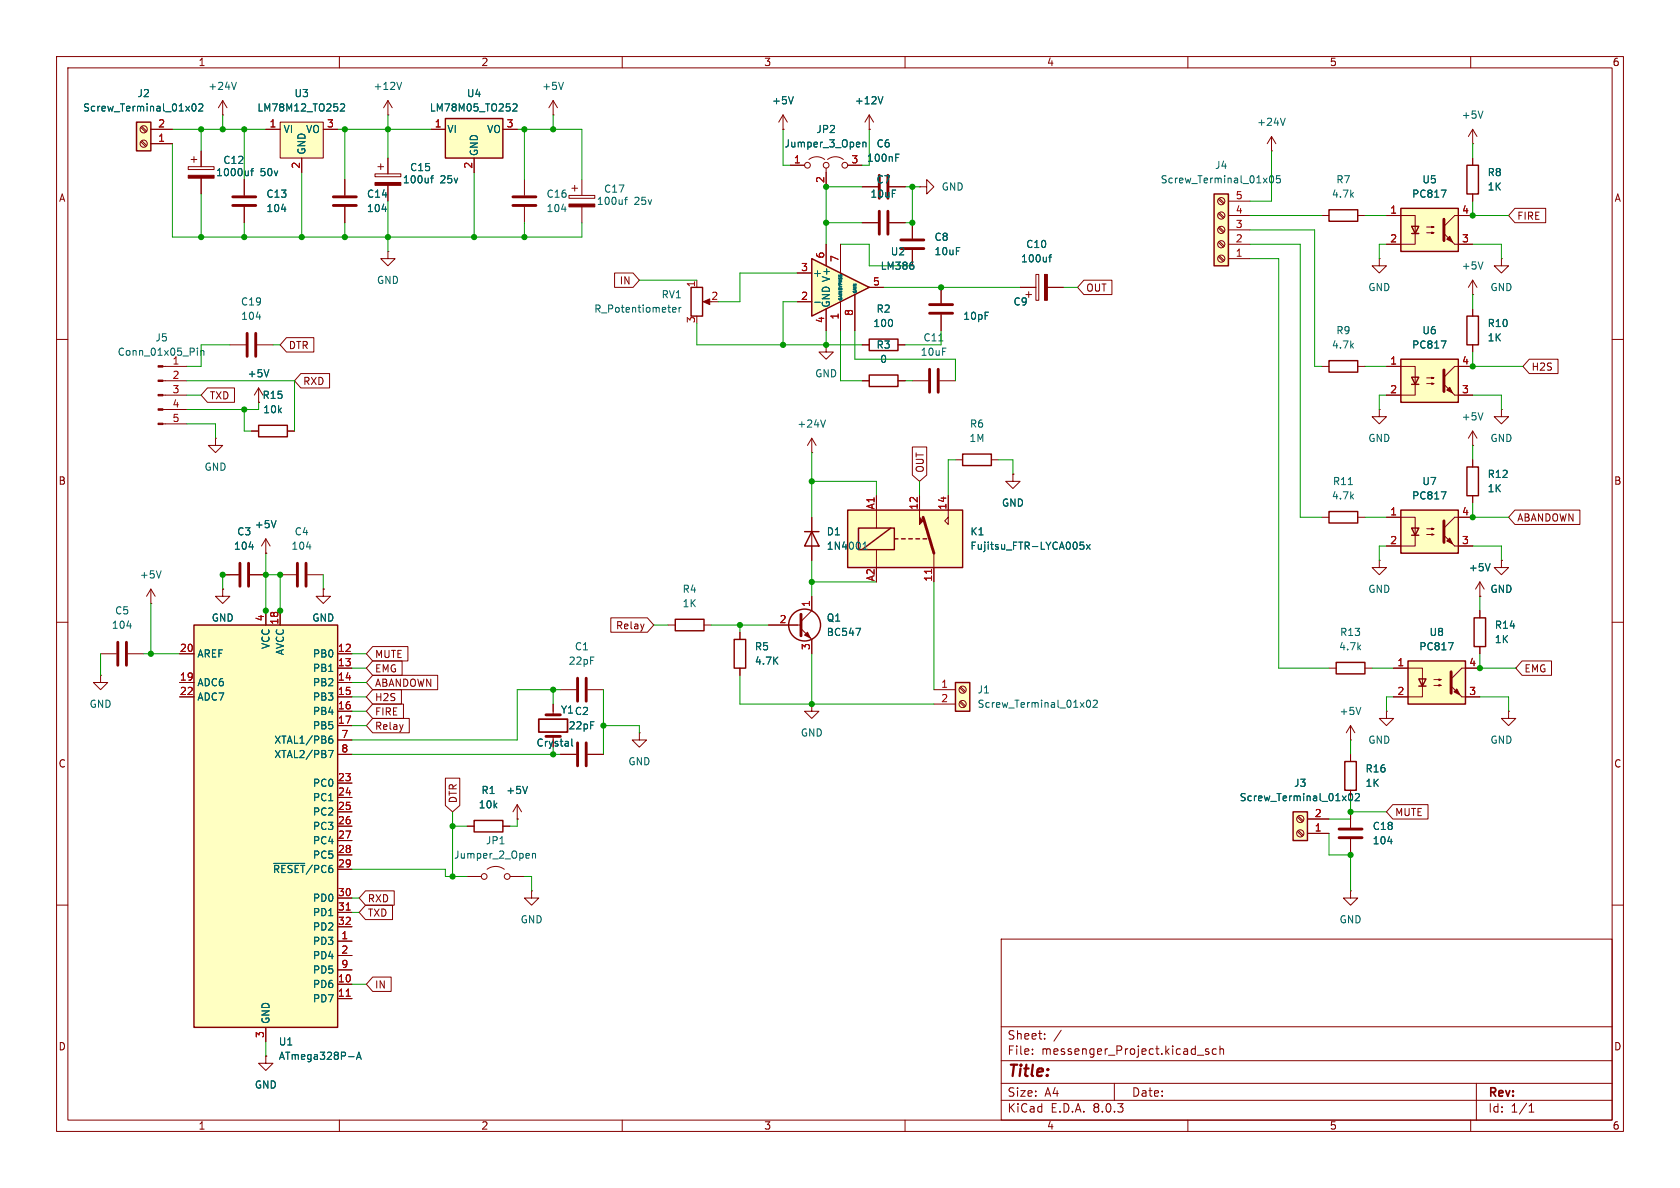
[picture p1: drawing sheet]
<svg xmlns="http://www.w3.org/2000/svg" width="297mm" height="210mm" viewBox="0 0 297 210" stroke-linecap="round" stroke-linejoin="round" font-family="sans-serif">
<g fill="none" stroke="#840000" stroke-width=".18">
<path d="M10 10h277v190h-277zM12 12h273v186h-273zM39.4 17.8l-.8 1.3M39.4 17.8v2.5M39.4 17.8l.7 1.3M60 10v2M97.8 17.8l-.8 1.3M97.8 17.8v2.5M97.8 17.8l.8 1.3M110 10v2M160 10v2M210 10v2"/>
<path d="M260 10v2M39.4 20.3h.1M66.3 30.7h4.6v.5h-4.6zM66.8 29.5h1M67.3 29v1M68.6 27.9v2.8M68.6 32.8v2.8M97.8 20.3h.1M152.4 33h2.8M157.2 33h2.8M233.7 38.1h1.2M240 38.1h1.3"/>
<path d="M10 60h2M68.6 44.5v1.2h1.2l-1.2 1.3-1.3-1.3h1.3M68.6 44.5h.1M285 60h2M44.4 76.2h1.3M45.7 71.1h.1M45.7 68.6l-.7 1.3M45.7 68.6v2.5M45.7 68.6l.8 1.3M50.8 76.2h1.3M152.4 61h1.3M158.7 61h1.3"/>
<path d="M10 110h2M285 110h2M10 160h2M285 160h2M177 166h108v32h-108zM60 198v2M110 198v2M160 198v2M177 194.5h108M177 191.5h108M177 187.5h108M177 181.5h108"/>
<path d="M182.5 186.3v.1M182.5 185.5v.1M184.7 183.6v.1M184.7 182.8v.1M187.6 182.1l-1.3 2M197 191.5v3M210 198v2M211.7 186.5h1.1M213.7 185.5l-.4-.1-.2 .2 .1 .2 .5 .2v.3h-.6M215 185.5l-.4-.1-.3 .3v.4l.2 .2h.5M215.7 185.5l.2-.1 .3 .1 .1 .9M215.7 184.9v1.5"/>
<path d="M260 198v2M261 191.5v6.5M270.3 196.6h.9M270.3 195.5l.4-.4v1.5"/>
</g>
<path d="M41.8 14.5l-.4 1.3M99.6 14.5l-.4 1.3M76.1 31.5h.5M76.6 31.1l-.3 .1v1.1M158.4 27.9h.4M158.4 27.2h.6M47.5 65.3l-.4 1.3" fill="none" stroke="#006464" stroke-width=".18"/>
<path d="M234.9 37.1h5.1v2h-5.1zM153.7 59.9h5v2.1h-5zM45.7 75.2h5.1v2h-5.1z" fill="none" stroke="#840000" stroke-width=".25"/>
<path d="M155.4 31v4.1M157 31v4.1" fill="none" stroke="#840000" stroke-width=".51"/>
<path d="M66.3 32.3h4.6v.5h-4.6z" fill="#840000" stroke="#840000" stroke-width=".18"/>
<path d="M143.5 45.7l10.2 5.1-10.2 5.1z" fill="#ffffc2"/>
<path d="M143.5 45.7l10.2 5.1-10.2 5.1zM170.2 80.3h5.1v2h-5.1z" fill="none" stroke="#840000" stroke-width=".25"/>
<path d="M141 53.3h2.5M141 48.3h2.5M146 43.2v3.8M146 54.6v3.8M148.6 43.2v5.1M148.6 53.3v5.1M151.1 52.1v6.3M153.7 50.8h2.5M40.6 61h2.8M45.5 61h2.8M168.9 81.3h1.3M175.3 81.3h1.2" fill="none" stroke="#840000" stroke-width=".18"/>
<path d="M45.3 56h.8M144 53.4h1M161.5 46.9v.6" fill="none" stroke="#006464" stroke-width=".18"/>
<path d="M43.7 58.9v4.1M45.2 58.9v4.1" fill="none" stroke="#840000" stroke-width=".51"/>
<path d="M78.7 21h10.2v6.9h-10.2z" fill="#ffffc2"/>
<path d="M78.7 21h10.2v6.9h-10.2zM122.2 50.8h2v5.1h-2z" fill="none" stroke="#840000" stroke-width=".25"/>
<g fill="none" stroke="#840000" stroke-width=".18">
<path d="M68.6 17.8l-.8 1.3M68.6 17.8v2.5M68.6 17.8l.7 1.3M68.6 20.3h.1M76.2 22.9h2.5M83.8 27.9v2.6M88.9 22.9h2.5M92.7 31.8v2.7M92.7 36.6v2.8M100.6 34.5h4.6v.6h-4.6zM101.1 33.3h1M101.6 32.8v1"/>
<path d="M102.9 31.8v2.7M102.9 36.6v2.8M138.4 22.9h.1M138.4 20.3l-.7 1.3M138.4 20.3v2.6M138.4 20.3l.8 1.3M139.7 29.2h2.5M143 28.2a2.26 2.26 0 0 1 2.8 0M146 29.7v3.3M146.3 28.2a2.26 2.26 0 0 1 2.8 0M149.9 29.2h2.5M152.4 39.4h2.8"/>
<path d="M153.7 22.9h.1M153.7 20.3l-.8 1.3M153.7 20.3v2.6M153.7 20.3l.7 1.3M157.2 39.4h2.8M123.2 49.5v1.3M124.7 53.3h1M166.4 50.8v2.8M166.4 55.6v2.8M180.3 50.8h2.8M181.4 52.1h1M181.9 51.6v1"/>
<path d="M183.1 48.5h.5v4.6h-.5zM185.2 50.8h2.8M97.8 124.5v1.9M97.8 130.2v.6M99.1 121.9h2.8M99.1 133.4h2.8M103.9 121.9h2.8M103.9 133.4h2.8M113 129.5v1.3h1.3l-1.3 1.3-1.2-1.3h1.2M113 129.5h.1M238.8 157.5v1.3h1.2l-1.2 1.2-1.3-1.2h1.3M238.8 157.5h.1"/>
<path d="M238.8 143.5v2.8M238.8 148.3v2.8"/>
<circle cx="142.7" cy="29.2" r=".51"/>
<circle cx="146.1" cy="29.2" r=".51"/>
<circle cx="149.4" cy="29.2" r=".51"/>
</g>
<g fill="none" stroke="#006464" stroke-width=".18">
<path d="M71 14.5l-.4 1.3M90.7 18.5l.5-.1 .2 .3-.8 .9h.8M140.2 17.1l-.4 1.3M156.1 17.1l-.4 1.3M99.3 37h.8M110.4 35.3h.5M110.9 34.9l-.3 .2v1M152.6 25.1v.9M152.6 25.3l.1-.2 .3 .1 .1 .8M118.9 54.8l.6-.2v-.2l-.4-.1-.2 .2 .1 .6h.5M120.1 54.3v.9M120.4 54.3l-.3 .3"/>
<path d="M185.4 45.5h.5M185.9 45l-.3 .2v1.1M101.1 130.6v1.1l.2 .2M245.3 148.7h.8"/>
</g>
<g fill="#840000" stroke="#840000" stroke-width=".18">
<path d="M184.7 48.5h.5v4.6h-.5z"/>
<path d="M124.3 53.3l1.2-.5v1z"/>
<path d="M100.6 36.1h4.6v.5h-4.6z"/>
</g>
<g fill="none" stroke="#840000" stroke-width=".51">
<path d="M90.7 34.8h4M90.7 36.3h4M155.4 37.3v4.1M157 37.3v4.1M164.3 53.8h4.1M164.3 55.4h4.1M102.1 119.9v4.1M103.6 119.9v4.1M96.5 126.4h2.6M96.5 130.2h2.6M102.1 131.3v4.1M103.6 131.3v4.1"/>
<path d="M236.7 146.6h4.1M236.7 148.1h4.1"/>
</g>
<path d="M95.2 127.1h5.1v2.3h-5.1z" fill="none" stroke="#840000" stroke-width=".3"/>
<path d="M228.6 143.5h2.5v5.1h-2.5z" fill="#ffffc2"/>
<path d="M237.7 134.6h2.1v5.1h-2.1zM228.6 143.5h2.5v5.1h-2.5z" fill="none" stroke="#840000" stroke-width=".25"/>
<g fill="none" stroke="#840000" stroke-width=".18">
<path d="M33.3 29.5h4.5v.5h-4.5zM33.8 28.2h1M34.3 27.7v1M35.6 26.7v2.8M35.6 31.5v2.8M43.2 31.8v2.7M43.2 36.6v2.8M238.8 133.4v1.2M238.8 139.7v1.3M266.7 125.7v1.3h1.3l-1.3 1.3-1.3-1.3h1.3M266.7 125.7h.1M229.4 144.4l.8 .9"/>
<path d="M229.4 147l.8 .8M229.5 144.3l.9 .8M229.5 146.8l.9 .9M231.1 147.3h3.8M231.1 144.8h3.8"/>
<circle cx="229.9" cy="147.3" r=".63"/>
<circle cx="229.9" cy="144.8" r=".63"/>
</g>
<path d="M44.3 30.2h.5M44.8 29.8l-.3 .2v1.1M49.8 37h.7M238.6 140.3h.1a.68 .68 0 0 1 .4 .6 .68 .68 0 0 1-.4 .6 .84 .84 0 0 1-.1-1.2zM239.6 140.4l.5-.1 .2 .3-.8 .9h.8" fill="none" stroke="#006464" stroke-width=".18"/>
<path d="M33.3 31h4.5v.5h-4.5z" fill="#840000" stroke="#840000" stroke-width=".18"/>
<path d="M41.1 34.8h4.1M41.1 36.3h4.1" fill="none" stroke="#840000" stroke-width=".51"/>
<path d="M248.9 116.8h10.2v7.7h-10.2z" fill="#ffffc2"/>
<path d="M248.9 116.8h10.2v7.7h-10.2zM250.8 120h1.3l-.6 1.3zM250.8 121.3h1.3" fill="none" stroke="#840000" stroke-width=".25"/>
<path d="M246.4 118.1h5.1v5.1h-5.1M261.6 118.1h-3.2l-1.9 1.9M238.8 130.8h.1M238.8 128.3l-.8 1.2M238.8 128.3v2.5M238.8 128.3l.7 1.2M245.1 125.7v1.3h1.3l-1.3 1.3-1.3-1.3h1.3M245.1 125.7h.1M253.5 121.2h1.3l-.4 .1v-.3l.4 .2M253.5 120.1h1.3l-.4 .2v-.3l.4 .1M258.4 123.2h3.2" fill="none" stroke="#840000" stroke-width=".18"/>
<g fill="#840000" stroke="#840000" stroke-width=".18">
<path d="M256.5 121.3l1.9 1.9z"/>
<path d="M257 122.3l.6-.5 .5 1z"/>
</g>
<path d="M256.5 118.7v3.9" fill="none" stroke="#840000" stroke-width=".51"/>
<path d="M256.1 113.6h.8l-.5 1.3M240.6 125l-.4 1.3" fill="none" stroke="#006464" stroke-width=".18"/>
<path d="M49.5 21.6h7.6v6.3h-7.6z" fill="#ffffc2"/>
<path d="M47 22.9h2.5M49.5 21.6h7.6v6.3h-7.6zM53.3 27.9v2.6M57.1 22.9h2.6M38.1 77.5v1.2h1.3l-1.3 1.3-1.3-1.3h1.3M38.1 77.5h.1M152.4 67.3h1.3M158.7 67.3h1.3M243.8 99.1v1.2h1.3l-1.3 1.3-1.2-1.3h1.2M243.8 99.1h.1M234.9 118.1h1.3M241.3 118.1h1.3" fill="none" stroke="#840000" stroke-width=".18"/>
<path d="M60.2 18.5l.5-.1 .2 .3-.8 .9h.8" fill="none" stroke="#006464" stroke-width=".18"/>
<path d="M153.7 66.3h5v2h-5zM236.2 117.1h5.1v2h-5.1z" fill="none" stroke="#840000" stroke-width=".25"/>
<path d="M24.1 21.6h2.6v5.1h-2.6z" fill="#ffffc2"/>
<path d="M24.1 21.6h2.6v5.1h-2.6z" fill="none" stroke="#840000" stroke-width=".25"/>
<g fill="none" stroke="#840000" stroke-width=".18">
<path d="M24.9 22.5l.9 .9M24.9 25.1l.9 .8M25.1 22.4l.8 .8M25.1 24.9l.8 .8M26.7 25.4h3.8M26.7 22.9h3.8"/>
<circle cx="25.4" cy="25.4" r=".63"/>
<circle cx="25.4" cy="22.9" r=".63"/>
</g>
<path d="M34.1 18.4h.1a.68 .68 0 0 1 .5 .6 .68 .68 0 0 1-.5 .6 .84 .84 0 0 1-.1-1.2zM35.1 18.5l.5-.1 .3 .3-.8 .9h.8" fill="none" stroke="#006464" stroke-width=".18"/>
<path d="M247.6 90.2h10.2v7.6h-10.2z" fill="#ffffc2"/>
<g fill="none" stroke="#840000" stroke-width=".25">
<path d="M142.2 94h2.6M143.5 94l1.3 2.5h-2.6zM234.9 90.4h5.1v2.1h-5.1zM247.6 90.2h10.2v7.6h-10.2zM249.6 93.3h1.2l-.6 1.3zM249.6 94.6h1.2M259.3 82.6h2.1v5h-2.1zM119.4 109.5h5.1v2h-5.1zM129.8 113h2v5.1h-2zM260.6 109.2h2v5.1h-2zM83.8 145h5.1v2.1h-5.1z"/>
<circle cx="142.2" cy="110.5" r="2.82"/>
</g>
<g fill="none" stroke="#840000" stroke-width=".18">
<path d="M61 31.8v2.7M61 36.6v2.8M243.8 72.4v1.3h1.3l-1.3 1.2-1.2-1.2h1.2M243.8 72.4h.1M260.3 78.7h.1M260.3 76.2v2.5M260.3 76.2l-.7 1.3M260.3 76.2l.8 1.3M265.4 72.4v1.3h1.3l-1.3 1.2-1.2-1.2h1.2M265.4 72.4h.1M47 97.8h.1M47 95.3l-.8 1.2"/>
<path d="M47 95.3v2.5M47 95.3l.8 1.2M143.5 91.4v7.7M233.7 91.4h1.2M240 91.4h1.3M245.1 91.4h5.1v5.1h-5.1M252.2 94.5h1.3l-.4 .1v-.2l.4 .1M252.2 93.5h1.3l-.4 .1v-.3l.4 .2M257.2 96.5h3.1M260.3 91.4h-3.1l-1.9 1.9M260.3 81.3v1.3M260.3 87.6v1.3"/>
<path d="M265.4 99.1v1.2h1.3l-1.3 1.3-1.2-1.3h1.2M265.4 99.1h.1M17.8 119.4v1.3h1.2l-1.2 1.2-1.3-1.2h1.3M17.8 119.4h.1M17.8 115.6h2.8M22.6 115.6h2.8M26.7 106.7h.1M26.7 104.1l-.8 1.3M26.7 104.1v2.6M26.7 104.1l.7 1.3M39.4 104.1v1.3h1.2l-1.2 1.3-1.3-1.3h1.3M39.4 104.1h.1"/>
<path d="M39.4 101.6h2.8M44.2 101.6h2.8M49.5 101.6h2.8M54.4 101.6h2.7M57.1 104.1v1.3h1.3l-1.3 1.3-1.2-1.3h1.2M57.1 104.1h.1M118.1 110.5h1.3M124.5 110.5h1.2M130.8 111.8v1.2M130.8 118.1v1.3M135.9 110.5h5.7M141.6 111.1l1.9 1.9v2.6"/>
<path d="M143.5 105.4v2.6l-1.9 1.9M261.6 105.4h.1M261.6 102.9l-.7 1.2M261.6 102.9v2.5M261.6 108v1.2M261.6 114.3v1.3M261.6 102.9l.8 1.2M143.5 124.5v1.2h1.3l-1.3 1.3-1.3-1.3h1.3M143.5 124.5h.1M82.5 146.1h1.3M82.5 154.9h2.6M86.1 153.7a2.54 2.54 0 0 1 3.1 0"/>
<path d="M88.9 146.1h1.3M90.2 154.9h2.5M91.4 144.8h.1M91.4 142.2l-.7 1.3M91.4 142.2v2.6M91.4 142.2l.8 1.3M94 157.5v1.3h1.2l-1.2 1.2-1.3-1.2h1.3M94 157.5h.1"/>
<circle cx="85.6" cy="154.9" r=".51"/>
<circle cx="89.7" cy="154.9" r=".51"/>
</g>
<g fill="#840000" stroke="#840000" stroke-width=".18">
<path d="M255.3 94.6l1.9 1.9z"/>
<path d="M255.8 95.6l.5-.5 .5 1z"/>
<path d="M142.2 112.3l.5-.5 .6 1z"/>
</g>
<path d="M58.9 34.8h4.1M58.9 36.3h4.1M42.4 99.6v4M43.9 99.6v4M52.6 99.6v4M54.1 99.6v4M255.3 92.1v3.8M20.8 113.5v4.1M22.4 113.5v4.1M141.6 108.6v3.8" fill="none" stroke="#840000" stroke-width=".51"/>
<g fill="none" stroke="#006464" stroke-width=".18">
<path d="M67.5 37h.8M262.2 73l-.5 1.2M44 96.7h.8M48.8 92l-.4 1.3M54.2 96.7h.8M152.6 97.1h.7M152.6 96.2l.3-.4v1.3M238.4 85.7h.7M254.8 86.9h.8l-.5 1.3M263.4 99.6l-.4 1.3M22.4 110.6h.8M28.5 100.9l-.4 1.3"/>
<path d="M151.3 111.1h.8l-.5 1.2M93.3 139l-.5 1.3M94.1 150.9v.8M94.1 151l.2-.1h.3l.1 .8"/>
</g>
<path d="M214.6 34.3h2.6v12.7h-2.6z" fill="#ffffc2"/>
<path d="M214.6 34.3h2.6v12.7h-2.6z" fill="none" stroke="#840000" stroke-width=".25"/>
<g fill="none" stroke="#840000" stroke-width=".18">
<path d="M215.4 35.2l.9 .9M215.4 37.8l.9 .8M215.6 35.1l.8 .8M215.6 37.6l.8 .8M217.2 38.1h3.8M217.2 35.6h3.8M215.4 40.3l.9 .8M215.4 42.8l.9 .9M215.4 45.4l.9 .8M215.6 40.1l.8 .9M215.6 42.7l.8 .8M215.6 45.2l.8 .9"/>
<path d="M217.2 45.7h3.8M217.2 43.2h3.8M217.2 40.6h3.8"/>
<circle cx="215.9" cy="35.6" r=".63"/>
<circle cx="215.9" cy="38.1" r=".63"/>
<circle cx="215.9" cy="40.6" r=".63"/>
<circle cx="215.9" cy="43.2" r=".63"/>
<circle cx="215.9" cy="45.7" r=".63"/>
</g>
<path d="M224.6 31.1h.1a.68 .68 0 0 1 .5 .6 .68 .68 0 0 1-.5 .6 .84 .84 0 0 1-.1-1.2zM226.3 31.1h-.6l-.1 .6 .2-.2 .4 .1 .2 .2-.1 .4-.2 .1-.5-.1" fill="none" stroke="#006464" stroke-width=".18"/>
<path d="M149.9 90.2h20.3v10.1h-20.3z" fill="#ffffc2"/>
<path d="M154.9 87.6v5.7M154.9 97.2v3.1M162.6 87.6v2.6M165.1 97.8v5.1M167.6 87.6v5.1l-.6-.6 .6-.7M47 186.7v1.3h1.3l-1.3 1.2-1.3-1.2h1.3M47 186.7h.1" fill="none" stroke="#840000" stroke-width=".18"/>
<path d="M149.9 90.2h20.3v10.1h-20.3zM151.8 93.3h6.3v3.9h-6.3zM157.5 93.3l-5.1 3.9M158.1 95.3h.6M159.4 95.3h.6M160.7 95.3h.6M161.9 95.3h.7M163.2 95.3h.6" fill="none" stroke="#840000" stroke-width=".25"/>
<path d="M163.2 91.4l1.9 6.4" fill="none" stroke="#840000" stroke-width=".51"/>
<path d="M162.6 90.2v1.2l.6 .7-.6 .6z" fill="#840000" stroke="#840000" stroke-width=".18"/>
<path d="M164.7 100.6v.8" fill="none" stroke="#a90000" stroke-width=".18"/>
<path d="M191.6 95.8h-.6l-.1 .6 .2-.1 .4 .1 .1 .2v.4l-.2 .1-.5-.1M192.1 96.3l.6 .8M192.7 96.3l-.6 .8" fill="none" stroke="#006464" stroke-width=".18"/>
<path d="M34.3 110.5h25.4v71.1h-25.4z" fill="#ffffc2"/>
<path d="M34.3 110.5h25.4v71.1h-25.4z" fill="none" stroke="#840000" stroke-width=".25"/>
<g fill="none" stroke="#840000" stroke-width=".18">
<path d="M179.1 83.8v1.3h1.2l-1.2 1.3-1.3-1.3h1.3M179.1 83.8h.1M31.7 115.6h2.6M47 108v2.5M49.5 108v2.5M59.7 115.6h2.5M59.7 118.1h2.5M31.7 120.7h2.6M31.7 123.2h2.6M59.7 120.7h2.5M59.7 123.2h2.5M59.7 125.7h2.5"/>
<path d="M59.7 128.3h2.5M59.7 138.4h2.5M59.7 130.8h2.5M59.7 133.4h2.5M59.7 141h2.5M59.7 143.5h2.5M59.7 146.1h2.5M59.7 148.6h2.5M59.7 151.1h2.5M59.7 153.7h2.5M59.7 158.8h2.5M59.7 166.4h2.5"/>
<path d="M59.7 174h2.5M59.7 176.5h2.5M59.7 168.9h2.5M59.7 161.3h2.5M59.7 163.8h2.5M59.7 171.5h2.5M47 181.6v2.6"/>
</g>
<path d="M61.2 176.1h.7M61.2 160.9h.7" fill="none" stroke="#a90000" stroke-width=".18"/>
<path d="M58.1 132.7h.8l-.5 1.2M58.2 130.7l.4-.1 .2 .2-.1 .5-.3 .1-.2-.1M58.7 130.1l-.3 .1-.2 .2M48.4 152.6h5.5M61.6 186.8h1M63 187.3l.4-1.3 .5 1.3M63.1 186.9h.6" fill="none" stroke="#006464" stroke-width=".18"/>
<path d="M168.9 120.7h2.5v5h-2.5z" fill="#ffffc2"/>
<path d="M168.9 120.7h2.5v5h-2.5z" fill="none" stroke="#840000" stroke-width=".25"/>
<g fill="none" stroke="#840000" stroke-width=".18">
<path d="M165.1 121.9h3.8M165.1 124.5h3.8M169.6 124.1l.9 .9M169.6 121.6l.9 .8M169.8 124l.9 .8M169.8 121.4l.9 .9"/>
<circle cx="170.2" cy="124.5" r=".63"/>
<circle cx="170.2" cy="121.9" r=".63"/>
</g>
<path d="M192.2 123.9l.2-.1a.68 .68 0 0 1 .4 .6 .68 .68 0 0 1-.4 .6l-.2-.1-.1-.3zM193.3 123.9l.5-.1 .2 .3-.8 .9h.8" fill="none" stroke="#006464" stroke-width=".18"/>
<path d="M247.6 36.8h10.2v7.7h-10.2z" fill="#ffffc2"/>
<path d="M247.6 36.8h10.2v7.7h-10.2zM259.3 29.2h2.1v5.1h-2.1zM249.6 40h1.2l-.6 1.3zM249.6 41.3h1.2M259.3 55.9h2.1v5.1h-2.1zM234.9 63.8h5.1v2h-5.1z" fill="none" stroke="#840000" stroke-width=".25"/>
<g fill="none" stroke="#840000" stroke-width=".18">
<path d="M161.3 39.4v2.8M162.6 33h1.2v-1.2l1.3 1.2-1.3 1.3v-1.3M162.6 33h.1M245.1 38.1h5.1v5.1h-5.1M260.3 25.4h.1M260.3 38.1h-3.1l-1.9 1.9M260.3 22.9l-.7 1.2M260.3 22.9v2.5M260.3 27.9v1.3M260.3 34.3v1.3M260.3 22.9l.8 1.2M161.3 44.2v2.8"/>
<path d="M243.8 45.7v1.3h1.3l-1.3 1.3-1.2-1.3h1.2M243.8 45.7h.1M252.2 41.1h1.3l-.4 .2v-.3l.4 .1M252.2 40.1h1.3l-.4 .2v-.3l.4 .1M257.2 43.2h3.1M260.3 52.1h.1M260.3 49.5v2.6M260.3 54.6v1.3M260.3 49.5l-.7 1.3M260.3 49.5l.8 1.3M265.4 45.7v1.3h1.3l-1.3 1.3-1.2-1.3h1.2M265.4 45.7h.1"/>
<path d="M28.8 64.8h4.2M28.8 74.9h4.2M28.8 72.4h4.2M28.8 69.9h4.2M28.8 67.3h4.2M143.5 77.5l-.8 1.2M143.5 77.5v2.5M143.5 77.5l.8 1.2M146 61v1.2h1.3l-1.3 1.3-1.2-1.3h1.2M146 61h.1M233.7 64.8h1.2M240 64.8h1.3"/>
<path d="M260.3 61v1.2M143.5 80h.1"/>
</g>
<g fill="#840000" stroke="#840000" stroke-width=".18">
<path d="M255.3 41.3l1.9 1.9z"/>
<path d="M255.8 42.3l.5-.5 .5 1z"/>
<path d="M27.9 74.8h.9v.3h-.9z"/>
<path d="M27.9 72.3h.9v.2h-.9z"/>
<path d="M27.9 69.7h.9v.3h-.9z"/>
<path d="M27.9 67.2h.9v.2h-.9z"/>
<path d="M27.9 64.6h.9v.3h-.9z"/>
</g>
<path d="M255.3 38.7v3.8M159.3 42.4h4M159.3 43.9h4" fill="none" stroke="#840000" stroke-width=".51"/>
<path d="M262.2 19.6l-.5 1.3M254.8 33.6h.8l-.5 1.3M262.2 46.3l-.5 1.3M34.9 61.5v.2M34.9 62v.8M35.5 62v.8M35.5 62.1l.2-.1h.3v.8M145.9 74.2l-.4 1.3" fill="none" stroke="#006464" stroke-width=".18"/>
<path d="M247.6 63.5h10.2v7.6h-10.2z" fill="#ffffc2"/>
<path d="M247.6 63.5h10.2v7.6h-10.2zM249.6 66.7h1.2l-.6 1.2zM249.6 67.9h1.2" fill="none" stroke="#840000" stroke-width=".25"/>
<g fill="none" stroke="#840000" stroke-width=".18">
<path d="M26.7 22.9h3.8M26.7 25.4h3.8M35.6 26.7v2.8M35.6 31.5v2.8M43.2 31.8v2.7M43.2 36.6v2.8M47 22.9h2.5M53.3 27.9v2.6M57.1 22.9h2.6M61 31.8v2.7M61 36.6v2.8M68.6 27.9v2.8"/>
<path d="M68.6 32.8v2.8M76.2 22.9h2.5M83.8 27.9v2.6M88.9 22.9h2.5M138.4 22.9h.1M139.7 29.2h2.5M146 30.5v2.5M149.9 29.2h2.5M152.4 33h2.8M152.4 39.4h2.8M153.7 22.9h.1M157.2 33h2.8"/>
<path d="M157.2 39.4h2.8M161.3 39.4v2.8M224.8 26.7h.1M224.8 24.1l-.8 1.3M224.8 24.1v2.6M224.8 24.1l.8 1.3M245.1 38.1h2.5M257.8 38.1h2.5M260.3 27.9v1.3M260.3 34.3v1.3M267.8 36.8h5.5v2.6h-5.5l-1.1-1.3zM50.6 59.7h4.9v2.5h-4.9l-1.1-1.2z"/>
<path d="M108.6 48.3h3.3l1.1 1.2-1.1 1.3h-3.3zM141 53.3h2.5M141 48.3h2.5M146 43.2v3.8M146 54.6v3.8M148.6 43.2v5.1M148.6 53.3v5.1M151.1 52.1v6.3M153.7 50.8h2.5M161.3 44.2v2.8M166.4 50.8v2.8M166.4 55.6v2.8"/>
<path d="M180.3 50.8h2.8M185.2 50.8h2.8M191.6 49.5h5v2.6h-5l-1.1-1.3zM245.1 43.2h2.5M257.8 43.2h2.5M260.3 54.6v1.3M36.7 68.6h4.8v2.5h-4.8l-1.1-1.2zM44.4 76.2h1.3M45.7 71.1h.1M50.8 76.2h1.3M53.2 66h5.1v2.6h-5.1l-1.1-1.3zM152.4 67.3h1.3"/>
<path d="M152.4 61h1.3M158.7 67.3h1.3M158.7 61h1.3M161.3 79h2.5v5l-1.2 1.1-1.3-1.1zM161.3 67.3h2.8M166.1 67.3h2.8M245.1 64.8h5.1v5.1h-5.1M252.2 67.8h1.3l-.4 .1v-.2l.4 .1M252.2 66.8h1.3l-.4 .1v-.2l.4 .1M257.2 69.9h3.1M260.3 64.8h-3.1l-1.9 1.9M260.3 61v1.2"/>
<path d="M270.4 63.5h5v2.5h-5l-1.2-1.2zM47 97.8h.1M143.5 91.4v2.6M143.5 96.5v2.6M154.9 87.6v2.6M162.6 87.6v2.6M167.6 87.6v2.6M179.1 83.8h.1M245.1 91.4h2.5M245.1 96.5h2.5M257.8 91.4h2.5M257.8 96.5h2.5"/>
<path d="M260.3 81.3v1.3M260.3 87.6v1.3M265.4 99.1h.1M267.8 90.2h11.5v2.5h-11.5l-1.1-1.3zM31.7 115.6h2.6M39.4 104.1h.1M39.4 101.6h2.8M44.2 101.6h2.8M47 108v2.5M49.5 108v2.5M57.1 104.1h.1M59.7 115.6h2.5"/>
<path d="M59.7 118.1h2.5M65.9 114.3h6.2v2.5h-6.2l-1.1-1.2zM65.9 116.8h5.2v2.6h-5.2l-1.1-1.3zM65.9 119.4h11.5v2.5h-11.5l-1.1-1.2zM108 109.2h6.5l1.1 1.3-1.1 1.3h-6.5zM130.8 111.8v1.2M130.8 118.1v1.3M135.9 110.5h5.1M143.5 105.4v2.6M143.5 113v2.6M165.1 100.3v2.6M246.4 118.1h2.5"/>
<path d="M259.1 118.1h2.5M261.6 105.4h.1M261.6 108v1.2M261.6 114.3v1.3M269.1 116.8h5.2v2.6h-5.2l-1.1-1.3zM31.7 120.7h2.6M31.7 123.2h2.6M59.7 120.7h2.5M59.7 123.2h2.5M59.7 125.7h2.5M59.7 128.3h2.5M59.7 138.4h2.5"/>
<path d="M59.7 130.8h2.5M59.7 133.4h2.5M65.9 121.9h5.1v2.6h-5.1l-1.1-1.3zM65.9 127h6.5v2.5h-6.5l-1.1-1.2zM65.9 124.5h5.4v2.5h-5.4l-1.1-1.3zM78.7 137.6h2.6v4.8l-1.3 1.1-1.3-1.1zM97.8 124.5v1.2M99.1 133.4h2.8M103.9 133.4h2.8M238.8 133.4v1.2M238.8 139.7v1.3M246.4 123.2h2.5"/>
<path d="M259.1 123.2h2.5M59.7 141h2.5M59.7 143.5h2.5M59.7 146.1h2.5M59.7 148.6h2.5M59.7 151.1h2.5M59.7 153.7h2.5M59.7 158.8h2.5M64.6 157.5h5.1v2.5h-5.1l-1.1-1.2zM82.5 146.1h1.3M88.9 146.1h1.3M91.4 144.8h.1"/>
<path d="M231.1 147.3h3.8M231.1 144.8h3.8M238.8 143.5v2.8M238.8 148.3v2.8M246.2 142.2h6.3v2.6h-6.3l-1.1-1.3zM59.7 166.4h2.5M59.7 174h2.5M59.7 176.5h2.5M59.7 168.9h2.5M59.7 161.3h2.5M59.7 163.8h2.5M59.7 171.5h2.5"/>
<path d="M64.6 160h4.8v2.6h-4.8l-1.1-1.3zM65.9 172.7h3.3v2.6h-3.3l-1.1-1.3zM47 186.7h.1M47 181.6v2.6"/>
</g>
<g fill="#840000" stroke="#840000" stroke-width=".18">
<path d="M255.3 67.9l1.9 2z"/>
<path d="M255.8 69l.5-.5 .5 1z"/>
</g>
<path d="M164.3 65.3v4M165.9 65.3v4M255.3 65.4v3.8" fill="none" stroke="#840000" stroke-width=".51"/>
<g fill="none" stroke="#006464" stroke-width=".18">
<path d="M34.1 18.4h.1a.68 .68 0 0 1 .5 .6 .68 .68 0 0 1-.5 .6 .84 .84 0 0 1-.1-1.2zM35.1 18.5l.5-.1 .3 .3-.8 .9h.8M60.2 18.5l.5-.1 .2 .3-.8 .9h.8M90.7 18.5l.5-.1 .2 .3-.8 .9h.8M140.2 17.1l-.4 1.3M156.1 17.1l-.4 1.3M44.3 30.2h.5M44.8 29.8l-.3 .2v1.1M49.8 37h.7M67.5 37h.8M76.1 31.5h.5M76.6 31.1l-.3 .1v1.1"/>
<path d="M152.6 25.1v.9M152.6 25.3l.1-.2 .3 .1 .1 .8M158.4 27.9h.4M158.4 27.2h.6M227.2 20.9l-.4 1.3M254.8 33.6h.8l-.5 1.3M144 53.4h1M161.5 46.9v.6M185.4 45.5h.5M185.9 45l-.3 .2v1.1M47.5 65.3l-.4 1.3M166 60.3h.7"/>
<path d="M254.8 60.3h.8l-.5 1.2M44 96.7h.8M48.8 92l-.4 1.3M152.6 97.1h.7M152.6 96.2l.3-.4v1.3M191.6 95.8h-.6l-.1 .6 .2-.1 .4 .1 .1 .2v.4l-.2 .1-.5-.1M192.1 96.3l.6 .8M192.7 96.3l-.6 .8M254.8 86.9h.8l-.5 1.3M263.4 99.6l-.4 1.3M151.3 111.1h.8l-.5 1.2M256.1 113.6h.8l-.5 1.3"/>
<path d="M58.1 132.7h.8l-.5 1.2M58.2 130.7l.4-.1 .2 .2-.1 .5-.3 .1-.2-.1M58.7 130.1l-.3 .1-.2 .2M93.3 139l-.5 1.3M101.1 130.6v1.1l.2 .2M48.4 152.6h5.5M238.6 140.3h.1a.68 .68 0 0 1 .4 .6 .68 .68 0 0 1-.4 .6 .84 .84 0 0 1-.1-1.2zM239.6 140.4l.5-.1 .2 .3-.8 .9h.8M245.3 148.7h.8M61.6 186.8h1M63 187.3l.4-1.3 .5 1.3M63.1 186.9h.6"/>
</g>
<g fill="none" stroke="#009600" stroke-width=".18">
<path d="M30.5 25.4v16.5h72.4v-2.5M30.5 22.9h16.5M35.6 22.9v3.8M35.6 34.3v7.6M39.4 20.3v2.6M43.2 22.9v8.9M43.2 39.4v2.5M53.3 30.5v11.4M59.7 22.9h16.5M61 22.9v8.9M61 39.4v2.5M68.6 20.3v7.6"/>
<path d="M68.6 35.6v8.9M83.8 30.5v11.4M91.4 22.9h11.5v8.9M92.7 22.9v8.9M92.7 39.4v2.5M97.8 20.3v2.6M138.4 22.9v6.3h1.3M146 39.4h6.4M152.4 33h-6.4v10.2M153.7 22.9v6.3h-1.3M160 33h2.6M161.3 33v6.4h-1.3"/>
<path d="M221 38.1h12.7M224.8 26.7v8.9h-3.8M241.3 38.1h3.8M260.3 25.4v2.5M260.3 35.6v2.5h6.4M113 49.5h10.2M123.2 57.2v3.8h29.2M141 48.3h-10.2v5h-3.8M141 53.3h-2.6v7.7M146 58.4v2.6M148.6 58.4v8.9h3.8M148.6 43.2h5.1v3.8h7.6"/>
<path d="M151.1 58.4v5.1h17.8v3.8M156.2 50.8h24.1M166.4 58.4v2.6h-6.4M188 50.8h2.5M221 40.6h11.4v24.2h1.3M221 45.7h5.1v72.4h8.8M221 43.2h8.9v48.2h3.8M245.1 43.2h-1.3v2.5M260.3 52.1v2.5M260.3 43.2h5.1v2.5M33 74.9h5.1v2.6M33 69.9h2.6"/>
<path d="M33 67.3h19.1v8.9M40.6 61h-5v3.8h-2.6M43.2 72.4v3.8h1.2M45.7 71.1v1.3h-12.7M48.3 61h1.2M160 67.3h1.3M241.3 64.8h3.8M245.1 69.9h-1.3v2.5M260.3 69.9h5.1v2.5M260.3 62.2v2.6h8.9M260.3 78.7v2.6M47 97.8v12.7"/>
<path d="M143.5 80v11.4M143.5 99.1v6.3M143.5 85.1h11.4v2.5M162.6 85.1v2.5M168.9 81.3h-1.3v6.3M176.5 81.3h2.6v2.5M241.3 91.4h3.8M245.1 96.5h-1.3v2.6M260.3 88.9v2.5h6.4M260.3 96.5h5.1v2.6M17.8 115.6v3.8M25.4 115.6h6.3"/>
<path d="M26.7 106.7v8.9M40.6 101.6h-1.2v2.5M47 101.6h2.5v8.9M57.1 101.6v2.5M62.2 115.6h2.6M62.2 118.1h2.6M115.6 110.5h2.5M125.7 110.5h10.2M130.8 110.5v1.3M130.8 119.4v5.1h34.3M143.5 115.6v8.9M143.5 102.9h11.4"/>
<path d="M165.1 102.9v19M242.6 118.1h3.8M261.6 115.6v2.5h6.4M261.6 105.4v2.6M62.2 133.4h36.9M62.2 120.7h2.6M62.2 125.7h2.6M62.2 128.3h2.6M62.2 123.2h2.6M97.8 121.9v2.6M97.8 132.1v1.3M99.1 121.9h-7.7v8.9h-29.2"/>
<path d="M106.7 121.9v11.5M106.7 128.3h6.3v1.2M238.8 130.8v2.6M246.4 123.2h-1.3v2.5M261.6 123.2h5.1v2.5M62.2 153.7h16.5v1.2h3.8M62.2 158.8h1.3M80 146.1h2.5M80 143.5v11.4M91.4 144.8v1.3h-1.2M92.7 154.9h1.3v2.6M234.9 147.3v3.8h3.9v6.4"/>
<path d="M238.8 141v3.8h-3.9M238.8 143.5h6.3M62.2 161.3h1.3M62.2 174h2.6M47 184.2v2.5"/>
</g>
<path d="M164.7 100.6v.8M61.2 176.1h.7M61.2 160.9h.7" fill="none" stroke="#a90000" stroke-width=".18"/>
<g fill="#009600" stroke="#009600" stroke-width=".18">
<circle cx="97.8" cy="22.9" r=".46"/>
<circle cx="68.6" cy="41.9" r=".46"/>
<circle cx="83.8" cy="41.9" r=".46"/>
<circle cx="92.7" cy="22.9" r=".46"/>
<circle cx="92.7" cy="41.9" r=".46"/>
<circle cx="68.6" cy="22.9" r=".46"/>
<circle cx="35.6" cy="41.9" r=".46"/>
<circle cx="43.2" cy="22.9" r=".46"/>
<circle cx="61" cy="22.9" r=".46"/>
<circle cx="35.6" cy="22.9" r=".46"/>
<circle cx="39.4" cy="22.9" r=".46"/>
<circle cx="61" cy="41.9" r=".46"/>
<circle cx="49.5" cy="108" r=".46"/>
<circle cx="47" cy="101.6" r=".46"/>
<circle cx="39.4" cy="101.6" r=".46"/>
<circle cx="47" cy="108" r=".46"/>
<circle cx="49.5" cy="101.6" r=".46"/>
<circle cx="26.7" cy="115.6" r=".46"/>
<circle cx="53.3" cy="41.9" r=".46"/>
<circle cx="43.2" cy="41.9" r=".46"/>
<circle cx="43.2" cy="72.4" r=".46"/>
<circle cx="97.8" cy="121.9" r=".46"/>
<circle cx="97.8" cy="133.4" r=".46"/>
<circle cx="80" cy="146.1" r=".46"/>
<circle cx="80" cy="154.9" r=".46"/>
<circle cx="161.3" cy="39.4" r=".46"/>
<circle cx="146" cy="61" r=".46"/>
<circle cx="161.3" cy="33" r=".46"/>
<circle cx="166.4" cy="50.8" r=".46"/>
<circle cx="138.4" cy="61" r=".46"/>
<circle cx="146" cy="39.4" r=".46"/>
<circle cx="146" cy="33" r=".46"/>
<circle cx="238.8" cy="151.1" r=".46"/>
<circle cx="238.8" cy="143.5" r=".46"/>
<circle cx="261.6" cy="118.1" r=".46"/>
<circle cx="260.3" cy="91.4" r=".46"/>
<circle cx="106.7" cy="128.3" r=".46"/>
<circle cx="143.5" cy="102.9" r=".46"/>
<circle cx="143.5" cy="85.1" r=".46"/>
<circle cx="130.8" cy="110.5" r=".46"/>
<circle cx="143.5" cy="124.5" r=".46"/>
<circle cx="260.3" cy="64.8" r=".46"/>
<circle cx="260.3" cy="38.1" r=".46"/>
</g>
<text font-size="2.8" fill="#840000" x="178" y="190.9">Title:</text>
<g font-size="2.1" fill="#840000">
<text x="178" y="184">Sheet:</text>
<text x="178" y="186.7">File:</text>
<text x="184.1" y="186.7">messenger_Project.kicad_sch</text>
<text x="178" y="196.9">KiCad</text>
<text x="178" y="194.1">Size:</text>
<text x="184.7" y="194.1">A4</text>
<text x="185.7" y="196.9">E.D.A.</text>
<text x="193.3" y="196.9">8.0.3</text>
<text x="200" y="194.1">Date:</text>
<text x="263" y="194.3">Rev:</text>
<text x="263" y="196.9">Id:</text>
<text x="267.1" y="196.9">1/1</text>
</g>
<g font-size="1.8" fill="#840000">
<text x="35" y="11.9">1</text>
<text x="85" y="11.9">2</text>
<text x="135" y="11.9">3</text>
<text x="185" y="11.9">4</text>
<text x="235" y="11.9">5</text>
<text x="285" y="11.9">6</text>
<text x="10.3" y="35.9">A</text>
<text x="285.3" y="35.9">A</text>
<text x="268.1" y="39.1">FIRE</text>
<text x="109.5" y="50.5">IN</text>
<text x="191.9" y="51.8">OUT</text>
<text x="51" y="61.9">DTR</text>
<text x="270.7" y="65.7">H2S</text>
<text x="37" y="70.8">TXD</text>
<text x="53.5" y="68.3">RXD</text>
<text x="163.5" y="83.7" transform="rotate(-90 163.5 83.7)">OUT</text>
<text x="10.3" y="85.9">B</text>
<text x="285.3" y="85.9">B</text>
<text x="268.1" y="92.4">ABANDOWN</text>
<text x="108.8" y="111.4">Relay</text>
<text x="66.2" y="116.5">MUTE</text>
<text x="66.2" y="119.1">EMG</text>
<text x="269.4" y="119.1">EMG</text>
<text x="66.2" y="124.1">H2S</text>
<text x="66.2" y="121.6">ABANDOWN</text>
<text x="66.2" y="129.2">Relay</text>
<text x="66.2" y="126.7">FIRE</text>
<text x="10.3" y="135.9">C</text>
<text x="94.8" y="132.2">Crystal</text>
<text x="285.3" y="135.9">C</text>
<text x="81" y="142.1" transform="rotate(-90 81 142.1)">DTR</text>
<text x="246.5" y="144.5">MUTE</text>
<text x="64.9" y="159.7">RXD</text>
<text x="64.9" y="162.2">TXD</text>
<text x="66.2" y="174.9">IN</text>
<text x="10.3" y="185.9">D</text>
<text x="285.3" y="185.9">D</text>
<text x="35" y="199.9">1</text>
<text x="85" y="199.9">2</text>
<text x="135" y="199.9">3</text>
<text x="185" y="199.9">4</text>
<text x="235" y="199.9">5</text>
<text x="285" y="199.9">6</text>
</g>
<g font-size="1.8" fill="#006464">
<text x="24.2" y="17.4">J2</text>
<text x="36.7" y="16.1">+24V</text>
<text x="52" y="17.4">U3</text>
<text x="65.9" y="16.1">+12V</text>
<text x="82.4" y="17.4">U4</text>
<text x="95.8" y="16.1">+5V</text>
<text x="14.6" y="19.9">Screw_Terminal_01x02</text>
<text x="45.4" y="19.9">LM78M12_TO252</text>
<text x="50" y="23.7">VI</text>
<text x="54" y="23.7">VO</text>
<text x="75.9" y="19.9">LM78M05_TO252</text>
<text x="79" y="23.7">VI</text>
<text x="86" y="23.7">VO</text>
<text x="136.4" y="18.6">+5V</text>
<text x="144.2" y="23.7">JP2</text>
<text x="151" y="18.6">+12V</text>
<text x="222.1" y="22.5">+24V</text>
<text x="258.3" y="21.2">+5V</text>
<text x="39.4" y="29.2">C12</text>
<text x="54.2" y="27.4" transform="rotate(-90 54.2 27.4)">GND</text>
<text x="84.7" y="27.7" transform="rotate(-90 84.7 27.7)">GND</text>
<text x="138.6" y="26.3">Jumper_3_Open</text>
<text x="153.2" y="28.8">100nF</text>
<text x="154.9" y="26.3">C6</text>
<text x="38.1" y="31.3">1000uf</text>
<text x="46" y="31.3">50v</text>
<text x="47" y="35.2">C13</text>
<text x="64.8" y="35.2">C14</text>
<text x="71.1" y="32.6">100uf</text>
<text x="72.4" y="30.5">C15</text>
<text x="77.8" y="32.6">25v</text>
<text x="96.5" y="35.2">C16</text>
<text x="106.7" y="34.3">C17</text>
<text x="153.8" y="35.2">10uF</text>
<text x="154.9" y="32.6">C7</text>
<text x="166.4" y="33.9">GND</text>
<text x="205.1" y="32.6">Screw_Terminal_01x05</text>
<text x="214.7" y="30.1">J4</text>
<text x="235.4" y="35.2">4.7k</text>
<text x="236.1" y="32.6">R7</text>
<text x="249.5" y="35.2">PC817</text>
<text x="251.4" y="32.6">U5</text>
<text x="262.9" y="31.3">R8</text>
<text x="262.9" y="33.9">1K</text>
<text x="47" y="37.7">104</text>
<text x="64.8" y="37.7">104</text>
<text x="96.5" y="37.7">104</text>
<text x="105.4" y="36.4">100uf</text>
<text x="112.1" y="36.4">25v</text>
<text x="155.6" y="47.9">LM386</text>
<text x="157.4" y="45.3">U2</text>
<text x="165.1" y="42.8">C8</text>
<text x="165.1" y="45.3">10uF</text>
<text x="180.4" y="46.6">100uf</text>
<text x="181.3" y="44">C10</text>
<text x="258.3" y="47.9">+5V</text>
<text x="66.5" y="50.4">GND</text>
<text x="116.9" y="52.9">RV1</text>
<text x="143.6" y="49.1">+</text>
<text x="241.8" y="51.7">GND</text>
<text x="263.4" y="51.7">GND</text>
<text x="42.5" y="54.2">C19</text>
<text x="42.5" y="56.7">104</text>
<text x="105" y="55.5">R_Potentiometer</text>
<text x="146.9" y="54.5" transform="rotate(-90 146.9 54.5)">GND V+</text>
<text x="154.3" y="58">100</text>
<text x="154.9" y="55.5">R2</text>
<text x="170.2" y="56.7">10pF</text>
<text x="179.1" y="54.2">C9</text>
<text x="236.1" y="59.3">R9</text>
<text x="251.4" y="59.3">U6</text>
<text x="262.9" y="58">R10</text>
<text x="20.7" y="63.1">Conn_01x05_Pin</text>
<text x="27.4" y="60.6">J5</text>
<text x="30.4" y="64.5">1</text>
<text x="154.9" y="61.8">R3</text>
<text x="155.5" y="64.4">0</text>
<text x="162.7" y="63.1">10uF</text>
<text x="163.2" y="60.6">C11</text>
<text x="235.4" y="61.8">4.7k</text>
<text x="249.5" y="61.8">PC817</text>
<text x="262.9" y="60.6">1K</text>
<text x="43.7" y="66.9">+5V</text>
<text x="46.3" y="70.7">R15</text>
<text x="144" y="66.9">GND</text>
<text x="46.4" y="73.3">10k</text>
<text x="140.9" y="75.8">+24V</text>
<text x="171.4" y="75.8">R6</text>
<text x="258.3" y="74.5">+5V</text>
<text x="36.1" y="83.4">GND</text>
<text x="171.3" y="78.3">1M</text>
<text x="241.8" y="78.3">GND</text>
<text x="263.4" y="78.3">GND</text>
<text x="177" y="89.8">GND</text>
<text x="235.4" y="88.5">4.7k</text>
<text x="235.5" y="86">R11</text>
<text x="249.5" y="88.5">PC817</text>
<text x="251.4" y="86">U7</text>
<text x="262.9" y="84.7">R12</text>
<text x="262.9" y="87.2">1K</text>
<text x="41.8" y="94.8">C3</text>
<text x="45" y="93.6">+5V</text>
<text x="52" y="94.8">C4</text>
<text x="146.1" y="94.8">D1</text>
<text x="171.5" y="94.8">K1</text>
<text x="41.3" y="97.4">104</text>
<text x="51.4" y="97.4">104</text>
<text x="146.1" y="97.4">1N4001</text>
<text x="171.5" y="97.4">Fujitsu_FTR-LYCA005x</text>
<text x="259.6" y="101.2">+5V</text>
<text x="24.6" y="102.5">+5V</text>
<text x="120.6" y="105">R4</text>
<text x="120.6" y="107.5">1K</text>
<text x="241.8" y="105">GND</text>
<text x="263.4" y="105">GND</text>
<text x="19.7" y="111.4">104</text>
<text x="20.2" y="108.8">C5</text>
<text x="37.3" y="110.1">GND</text>
<text x="55.1" y="110.1">GND</text>
<text x="146.1" y="112.6">BC547</text>
<text x="146.1" y="110.1">Q1</text>
<text x="236.8" y="112.6">R13</text>
<text x="252.6" y="112.6">U8</text>
<text x="264.2" y="111.4">R14</text>
<text x="264.2" y="113.9">1K</text>
<text x="34.8" y="116.4">AREF</text>
<text x="47.9" y="114.8" transform="rotate(-90 47.9 114.8)">VCC</text>
<text x="50.4" y="115.9" transform="rotate(-90 50.4 115.9)">AVCC</text>
<text x="55.2" y="116.4">PB0</text>
<text x="55.2" y="119">PB1</text>
<text x="100.4" y="117.7">22pF</text>
<text x="101.5" y="115.2">C1</text>
<text x="133.4" y="115.2">R5</text>
<text x="133.4" y="117.7">4.7K</text>
<text x="236.6" y="115.2">4.7k</text>
<text x="250.8" y="115.2">PC817</text>
<text x="15.7" y="125.3">GND</text>
<text x="34.8" y="121.5">ADC6</text>
<text x="34.8" y="124.1">ADC7</text>
<text x="55.2" y="121.5">PB2</text>
<text x="55.2" y="124.1">PB3</text>
<text x="172.7" y="122.8">J1</text>
<text x="172.7" y="125.3">Screw_Terminal_01x02</text>
<text x="48.4" y="131.7">XTAL1/PB6</text>
<text x="55.2" y="126.6">PB4</text>
<text x="55.2" y="129.1">PB5</text>
<text x="99.1" y="126.3">Y1C2</text>
<text x="100.4" y="129.1">22pF</text>
<text x="141.5" y="130.4">GND</text>
<text x="236.7" y="126.6">+5V</text>
<text x="241.8" y="131.7">GND</text>
<text x="263.4" y="131.7">GND</text>
<text x="48.4" y="134.2">XTAL2/PB7</text>
<text x="111" y="135.5">GND</text>
<text x="241.3" y="136.8">R16</text>
<text x="55.2" y="139.3">PC0</text>
<text x="55.2" y="141.8">PC1</text>
<text x="84.5" y="143.1">10k</text>
<text x="85" y="140.6">R1</text>
<text x="89.4" y="140.6">+5V</text>
<text x="219.1" y="141.8">Screw_Terminal_01x02</text>
<text x="228.7" y="139.3">J3</text>
<text x="241.3" y="139.3">1K</text>
<text x="55.2" y="144.4">PC2</text>
<text x="55.2" y="146.9">PC3</text>
<text x="55.2" y="149.5">PC4</text>
<text x="85.8" y="149.5">JP1</text>
<text x="242.6" y="149.5">104</text>
<text x="242.6" y="146.9">C18</text>
<text x="48.2" y="154.5">~{RESET}/PC6</text>
<text x="55.2" y="152">PC5</text>
<text x="80.2" y="152">Jumper_2_Open</text>
<text x="55.2" y="159.6">PD0</text>
<text x="55.2" y="167.2">PD3</text>
<text x="55.2" y="162.2">PD1</text>
<text x="55.2" y="164.7">PD2</text>
<text x="91.9" y="163.4">GND</text>
<text x="236.7" y="163.4">GND</text>
<text x="55.2" y="169.8">PD4</text>
<text x="55.2" y="172.3">PD5</text>
<text x="55.2" y="174.9">PD6</text>
<text x="55.2" y="177.4">PD7</text>
<text x="47.9" y="181.1" transform="rotate(-90 47.9 181.1)">GND</text>
<text x="49.2" y="185">U1</text>
<text x="49.2" y="187.6">ATmega328P-A</text>
<text x="45" y="192.6">GND</text>
</g>
<g font-size="1.8" fill="#a90000">
<text x="27.9" y="22.6">2</text>
<text x="47.6" y="22.6">1</text>
<text x="57.7" y="22.6">3</text>
<text x="76.8" y="22.6">1</text>
<text x="89.5" y="22.6">3</text>
<text x="27.9" y="25.1">1</text>
<text x="53.1" y="29.9" transform="rotate(-90 53.1 29.9)">2</text>
<text x="83.6" y="29.9" transform="rotate(-90 83.6 29.9)">2</text>
<text x="140.3" y="29">1</text>
<text x="150.4" y="29">3</text>
<text x="145.8" y="32.5" transform="rotate(-90 145.8 32.5)">2</text>
<text x="218.4" y="35.3">5</text>
<text x="218.4" y="40.4">3</text>
<text x="218.4" y="37.8">4</text>
<text x="245.7" y="37.8">1</text>
<text x="258.4" y="37.8">4</text>
<text x="145.8" y="45.8" transform="rotate(-90 145.8 45.8)">6</text>
<text x="148.3" y="46.4" transform="rotate(-90 148.3 46.4)">7</text>
<text x="218.4" y="45.5">1</text>
<text x="218.4" y="42.9">2</text>
<text x="245.7" y="42.9">2</text>
<text x="258.4" y="42.9">3</text>
<text x="122.9" y="50.9" transform="rotate(-90 122.9 50.9)">1</text>
<text x="125.7" y="53.1">2</text>
<text x="141.5" y="53.1">2</text>
<text x="141.5" y="48">3</text>
<text x="154.2" y="50.5">5</text>
<text x="122.9" y="57.2" transform="rotate(-90 122.9 57.2)">3</text>
<text x="145.8" y="57.2" transform="rotate(-90 145.8 57.2)">4</text>
<text x="148.3" y="56.6" transform="rotate(-90 148.3 56.6)">1</text>
<text x="150.9" y="56" transform="rotate(-90 150.9 56)">8</text>
<text x="245.7" y="64.5">1</text>
<text x="258.4" y="64.5">4</text>
<text x="30.4" y="67.1">2</text>
<text x="30.4" y="69.6">3</text>
<text x="245.7" y="69.6">2</text>
<text x="258.4" y="69.6">3</text>
<text x="30.4" y="72.1">4</text>
<text x="30.4" y="74.7">5</text>
<text x="154.7" y="90.2" transform="rotate(-90 154.7 90.2)">A1</text>
<text x="162.3" y="90.2" transform="rotate(-90 162.3 90.2)">12</text>
<text x="167.4" y="90.2" transform="rotate(-90 167.4 90.2)">14</text>
<text x="245.7" y="91.2">1</text>
<text x="258.4" y="91.2">4</text>
<text x="245.7" y="96.3">2</text>
<text x="258.4" y="96.3">3</text>
<text x="143.3" y="107.4" transform="rotate(-90 143.3 107.4)">1</text>
<text x="154.7" y="102.9" transform="rotate(-90 154.7 102.9)">A2</text>
<text x="164.8" y="102.9" transform="rotate(-90 164.8 102.9)">11</text>
<text x="46.7" y="109.9" transform="rotate(-90 46.7 109.9)">4</text>
<text x="49.3" y="110.5" transform="rotate(-90 49.3 110.5)">18</text>
<text x="137.7" y="110.2">2</text>
<text x="31.7" y="115.3">20</text>
<text x="59.6" y="115.3">12</text>
<text x="59.6" y="117.9">13</text>
<text x="143.3" y="115" transform="rotate(-90 143.3 115)">3</text>
<text x="246.9" y="117.9">1</text>
<text x="259.6" y="117.9">4</text>
<text x="31.7" y="120.4">19</text>
<text x="31.7" y="122.9">22</text>
<text x="59.6" y="120.4">14</text>
<text x="59.6" y="122.9">15</text>
<text x="59.6" y="125.5">16</text>
<text x="166.3" y="121.7">1</text>
<text x="166.3" y="124.2">2</text>
<text x="246.9" y="122.9">2</text>
<text x="259.6" y="122.9">3</text>
<text x="59.6" y="128">17</text>
<text x="60.3" y="130.6">7</text>
<text x="60.3" y="133.1">8</text>
<text x="59.6" y="138.2">23</text>
<text x="59.6" y="140.7">24</text>
<text x="59.6" y="143.3">25</text>
<text x="59.6" y="145.8">26</text>
<text x="59.6" y="148.3">27</text>
<text x="232.3" y="147.1">1</text>
<text x="232.3" y="144.5">2</text>
<text x="59.6" y="150.9">28</text>
<text x="59.6" y="153.4">29</text>
<text x="59.6" y="158.5">30</text>
<text x="59.6" y="161">31</text>
<text x="59.6" y="163.6">32</text>
<text x="60.3" y="166.1">1</text>
<text x="59.6" y="173.7">10</text>
<text x="60.3" y="168.7">2</text>
<text x="60.3" y="171.2">9</text>
<text x="59.6" y="176.3">11</text>
<text x="46.7" y="183.6" transform="rotate(-90 46.7 183.6)">3</text>
</g>
<g font-size=".7" fill="#006464">
<text x="149.1" y="53.2" transform="rotate(-90 149.1 53.2)">GAINBYPASS</text>
<text x="151.6" y="51.9" transform="rotate(-90 151.6 51.9)">GAIN</text>
</g>
</svg>
